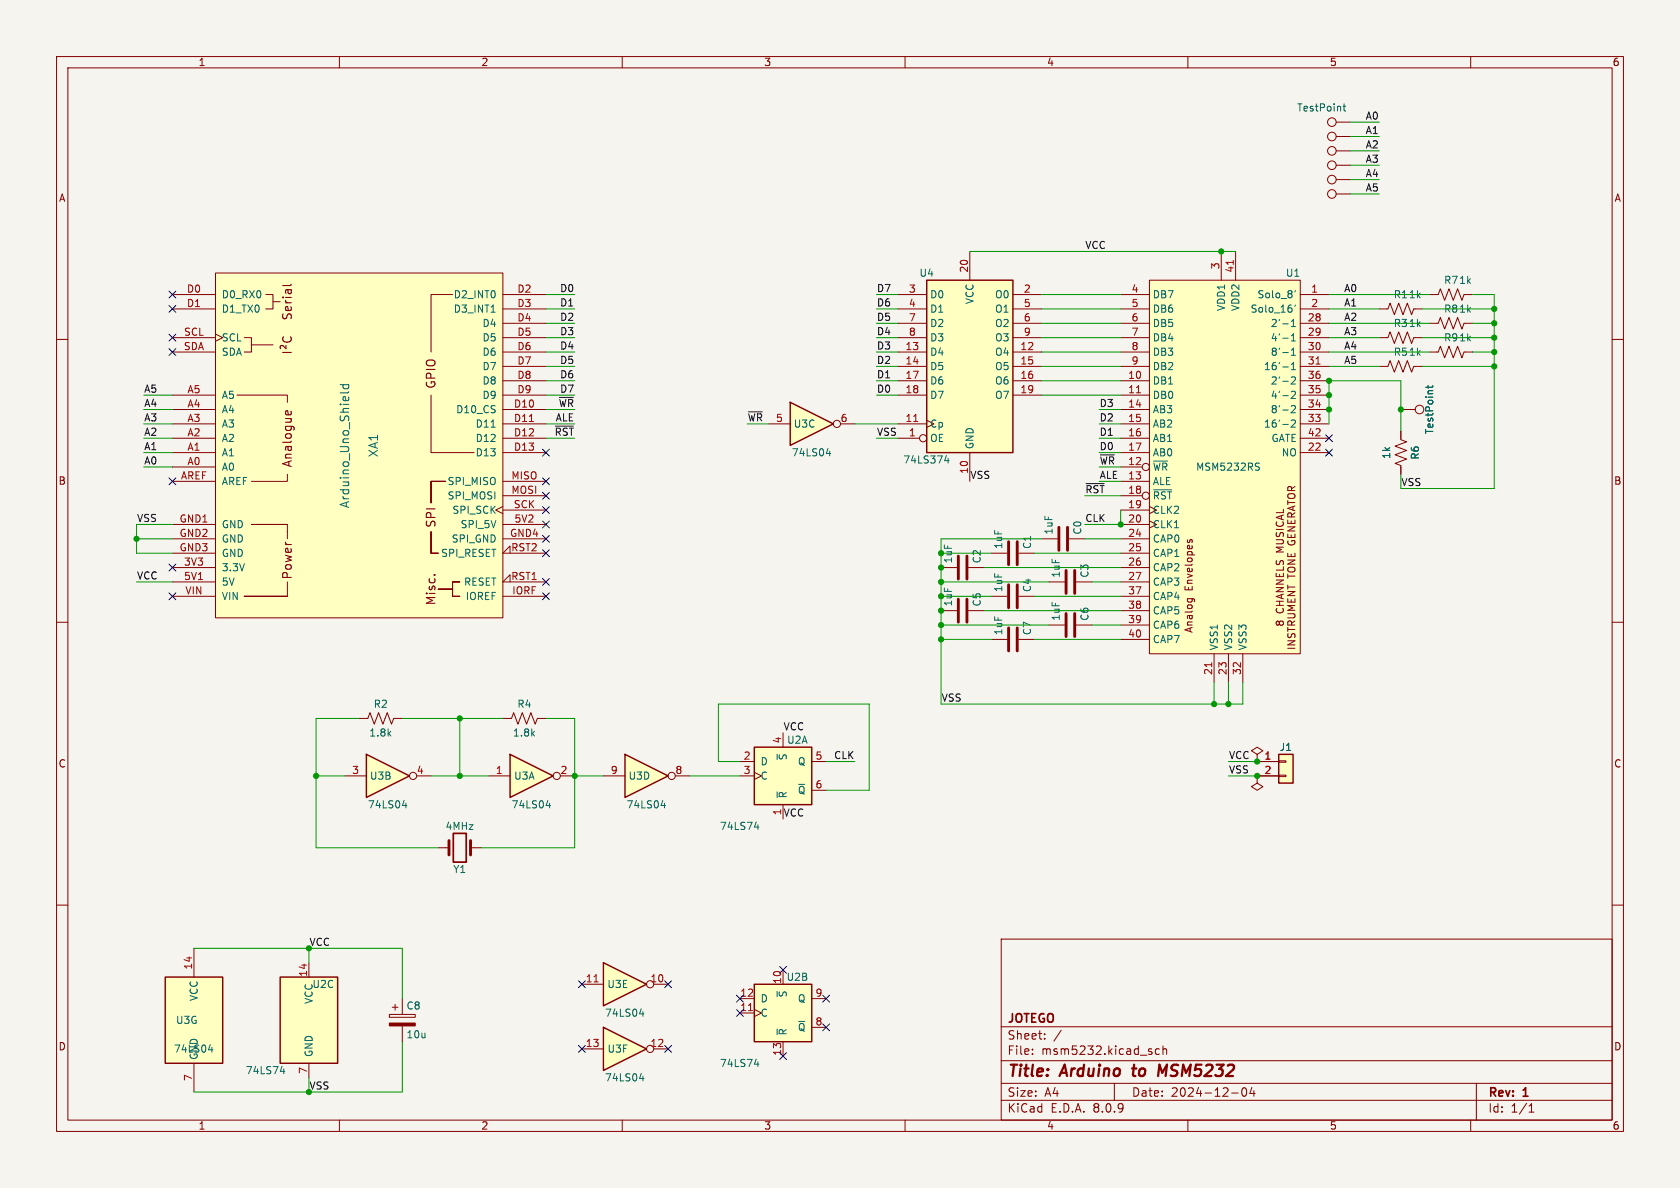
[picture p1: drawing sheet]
<svg xmlns="http://www.w3.org/2000/svg" width="297mm" height="210mm" viewBox="0 0 297 210" stroke-linecap="round" stroke-linejoin="round" font-family="sans-serif">
<path d="M0 0h297v210h-297z" fill="#f5f4ef" stroke="#f5f4ef" stroke-width=".18"/>
<g fill="none" stroke="#840000" stroke-width=".18">
<path d="M10 10h277v190h-277zM12 12h273v186h-273zM60 10v2M110 10v2M160 10v2M210 10v2M260 10v2M243.8 54.6h1.6l.3-1 .8 2 .8-2 .7 2 .8-2 .8 2 .3-1h1.6M252.7 57.2h1.6l.3-1.1 .8 2.1 .8-2.1 .7 2.1 .8-2.1 .7 2.1 .4-1h1.5M10 60h2M285 60h2M10 110h2"/>
<path d="M175.3 105.4h2.8M175.3 113h2.8M180.1 105.4h2.8M180.1 113h2.8M185.4 110.5h2.8M190.2 110.5h2.8M285 110h2M10 160h2M177 166h108v32h-108zM285 160h2M60 198v2M110 198v2"/>
<path d="M160 198v2M177 194.5h108M177 191.5h108M177 187.5h108M177 181.5h108M182.5 186.3v.1M182.5 185.5v.1M184.7 183.6v.1M184.7 182.8v.1M187.6 182.1l-1.3 2M197 191.5v3M205 185.5l-.5-.1-.3 .3v.4l.2 .2h.6"/>
<path d="M205.6 185.5l.2-.1 .4 .1v.9M205.6 184.9v1.5M210 198v2M217.7 193.2h1.2M219.7 192.4l.2-.1a.81 .81 0 0 1 .6 .6 .81 .81 0 0 1-.3 .8l-.2 .1a.81 .81 0 0 1-.3-1.4zM221.3 192.2l-.3 1.1h.9M221.7 192.8v1M260 198v2M261 191.5v6.5M270.3 196.6h.9M270.3 195.5l.4-.4v1.5"/>
</g>
<path d="M200.1 188.9h.8M200.5 188.2l-.2 1.7 .2 .3M206.3 188.2l-.8 1.4-.5-1.4-.3 2" fill="none" stroke="#840000" stroke-width=".4"/>
<path d="M178.3 103.4v4M178.3 111v4.1M179.8 103.4v4M179.8 111v4.1M188.5 108.5v4M190 108.5v4" fill="none" stroke="#840000" stroke-width=".51"/>
<path d="M203.2 49.5h26.7v66.1h-26.7z" fill="#ffffc2"/>
<g fill="none" stroke="#840000" stroke-width=".18">
<path d="M198.1 52.1h5.1M198.1 54.6h5.1M198.1 57.2h5.1M198.1 59.7h5.1M203.2 49.5h26.7v66.1h-26.7zM215.9 44.5v5M218.4 44.5v5M229.9 52.1h5M229.9 54.6h5M229.9 57.2h5M229.9 59.7h5M198.1 67.3h5.1"/>
<path d="M198.1 69.9h5.1M198.1 72.4h5.1M198.1 74.9h5.1M198.1 77.5h5.1M198.1 62.2h5.1M198.1 64.8h5.1M229.9 67.3h5M229.9 69.9h5M229.9 72.4h5M229.9 74.9h5M229.9 77.5h5M229.9 62.2h5"/>
<path d="M229.9 64.8h5M198.1 82.6h3.8M198.1 85.1h5.1M198.1 80h5.1M198.1 87.6h3.8M198.1 90.2h5.1M198.1 92.7h5.1M198.1 95.3h5.1M198.1 97.8h5.1M210 95.4l-.1 .3M210.3 95.7l.1-.3h.2l.2 .2v.2M225.6 95.4h1l.3 .2-.1 .4-.2 .1h-1"/>
<path d="M225.6 93.6h1.3M225.6 90.6h1.3M225.7 94.1l-.1 .5 .1 .2h.4l.2-.5 .3-.2 .3 .3-.1 .5M225.7 99.1l-.1 .5 .1 .2h.4l.2-.6 .3-.1 .3 .2-.1 .5M225.7 92.3a.6 .6 0 0 0 .5 .8 .6 .6 0 0 0 .7-.6l-.1-.2M226.5 91.2v.6M226.9 96.7h-1.3l.9 .5-.9 .4h1.3M226.9 91l-1.3 .5 1.3 .4M227.7 91.9v.6h1.2v-.6M227.7 94.4v.6h1.2v-.6M227.7 97.8v.6h1.2v-.6M227.7 99h1.2l-1.2 .7h1.2"/>
<path d="M227.7 93.1h1.2l-1.2 .8h1.2M227.7 91.4h1.2M227.7 88.8h1.2M227.7 86.7h1.2M227.7 95.6a.59 .59 0 0 0 .6 .7 .59 .59 0 0 0 .6-.7h-.5v.2M228.3 92.1v.4M228.3 94.6v.4M228.3 98v.4M228.8 87.3l.1 .3-.1 .5M228.9 90.7l-.6 .4M228.9 89.4l-1.2 .5 1.2 .4M228.9 86l-.6 .4"/>
<path d="M229.9 80h5M198.1 110.5h5.1M198.1 100.3h5.1M198.1 102.9h5.1M198.1 105.4h5.1M198.1 108h5.1M198.1 113h5.1M209.9 105.8h1l.3 .3M210 105.8l-.1 .4M210.7 105.8l.1 .4M214.6 115.6v5.1M217.2 115.6v5.1"/>
<path d="M219.7 115.6v5.1M225.6 101.3v.6h1.3v-.6M225.6 107h1.3M225.6 106.3h1.3M225.6 103.9h1.3l-1.3 .7h1.3M225.6 102.5h1.3l-1.3 .8h1.3M225.7 107.6a.6 .6 0 0 0 .5 .8 .6 .6 0 0 0 .7-.6l-.1-.2M226.2 110l-.3-.2-.3 .2 .1 .4 .2 .1 .3-.2M226.2 110l.2-.2h.2l.3 .2-.1 .4-.2 .1h-.3l-.1-.2M226.2 110v.3M226.2 101.5v.4M226.2 106.3v.7"/>
<path d="M226.5 105.1v.6M226.9 100.2v.6h-1.3M226.9 105l-1.3 .4 1.3 .5M227.7 114.6h1.2M227.7 113.3h1.2l-1.2 .7h1.2M227.7 105.8v.6h1.2v-.6M227.7 108.5h1l.2 .2v.4l-.2 .1h-1M227.7 101.5v.7M227.7 103.4v.7M227.7 110.9v.7M227.7 111.3h1.2M227.7 104.6h1.2l-1.2 .7h1.2"/>
<path d="M227.7 103.8h1.2M227.7 101.8h1.2M227.7 112v.5l.1 .2h.3l.3-.6 .3-.1 .2 .2v.5M227.7 100.5a.81 .81 0 0 1 1.2 .1 .43 .43 0 0 1-.4 .5h-.4a.42 .42 0 0 1-.4-.2 .42 .42 0 0 1 0-.4zM228.3 106v.4M228.3 110.5v-.6l-.2-.1h-.3l-.1 .7h1.2M228.9 109.8l-.6 .4M228.9 107h-1.2l.9 .5-.9 .4h1.2"/>
<circle cx="202.6" cy="82.5" r=".63"/>
<circle cx="202.6" cy="87.6" r=".63"/>
</g>
<g fill="none" stroke="#006464" stroke-width=".18">
<path d="M226.8 57.2h.9M226.8 59.8h.9M228.3 54.5l.1 .1-.1 .5M228.3 57.7h.7M228.3 56.8l.4-.3v1.2M228.3 59.4l.4-.4v1.3M229 51.4l-.1 .2M229 53.9l-.1 .3M226.8 62.3h.9M226.8 64.9h.9M228.3 61.9l.4-.4v1.3M228.3 64.4l.4-.3v1.2"/>
<path d="M228.3 60.3h.7M228.3 62.8h.7M228.3 65.3h.7M228.3 66.7l.5-.1 .2 .4-.8 .9h.8M228.3 69.3l.5-.1 .2 .3-.8 .9h.8M228.3 71.8l.5-.1 .2 .4-.8 .9h.8M228.8 74.2l.2 .3v.3l-.8 .7h.8M203.9 86.6h3.2M222.2 81.9h.4M222.4 82.5l.2 .3-.2 .3"/>
</g>
<path d="M218 46v.7M200.9 69.4h.7M232.7 64.4h.7M214.2 117.1v.8" fill="none" stroke="#a90000" stroke-width=".18"/>
<path d="M226.1 133.4h2.5v5h-2.5z" fill="#ffffc2"/>
<path d="M222.2 137.2v1.2l-1 .7 1 .6 1.1-.6-1.1-.7M222.2 137.2h.1M222.2 133.4l1.1-.7-1.1-.6-1 .6 1 .7v1.2M222.2 134.6h.1M222.2 134.6h3.9M222.2 137.2h3.9M226.1 137h1.2v.3h-1.2zM226.1 134.5h1.2v.2h-1.2z" fill="none" stroke="#840000" stroke-width=".18"/>
<path d="M226.1 133.4h2.5v5h-2.5z" fill="none" stroke="#840000" stroke-width=".25"/>
<path d="M38.1 48.3h50.8v60.9h-50.8z" fill="#ffffc2"/>
<g fill="none" stroke="#840000" stroke-width=".18">
<path d="M30.5 52.1h7.6M30.5 54.6h7.6M30.5 59.7h7.6M38.1 48.3h50.8v60.9h-50.8zM38.1 59.1l1.3 .6-1.3 .6M43.2 59.7h1.2v2.5h-1.2M47 52.1h1.3v2.5h-1.3M48.3 53.3h1.2M80 52.1h-3.8v10.1M88.9 52.1h7.6M88.9 54.6h7.6M88.9 57.2h7.6"/>
<path d="M88.9 59.7h7.6M30.5 77.5h7.6M30.5 74.9h7.6M30.5 72.4h7.6M30.5 69.9h7.6M30.5 62.2h7.6M41.9 69.9h8.9v1.2M44.4 61h3.9M76.2 69.9v10.1h7.6M88.9 77.5h7.6M88.9 74.9h7.6M88.9 72.4h7.6"/>
<path d="M88.9 69.9h7.6M88.9 62.2h7.6M88.9 64.8h7.6M88.9 67.3h7.6M247.6 76.2v1.5l1.1 .4-2.1 .8 2.1 .7-2.1 .8 2.1 .8-2.1 .7 1 .4v1.5M30.5 92.7h7.6M30.5 82.6h7.6M30.5 80h7.6M30.5 85.1h7.6M30.5 95.3h7.6M30.5 97.8h7.6M44.4 92.7h6.4z"/>
<path d="M50.8 83.8v1.3h-6.4M50.8 92.7v2.6M76.2 94v3.8zM76.2 85.1v3.8zM76.2 97.8h1.3zM76.2 85.1h2.5zM88.9 89.5l-1.3 .7 1.3 .6M88.9 92.7h7.6M88.9 80h7.6M88.9 85.1h7.6M88.9 95.3h7.6M88.9 87.6h7.6"/>
<path d="M88.9 90.2h7.6M90.2 97.8v-1.3l-1.3 1.3h7.6M175.3 97.8h2.8M180.1 97.8h2.8M30.5 100.3h7.6M30.5 102.9h7.6M30.5 105.4h7.6M43.2 105.4h7.6zM50.8 102.9v2.5M77.5 104.1h2.5zM80 102.9v2.5zM80 105.4h1.3z"/>
<path d="M80 102.9h1.3zM88.9 105.4h7.6M90.2 102.9v-1.3l-1.3 1.3h7.6M166.4 100.3h2.8M171.2 100.3h2.8"/>
</g>
<g fill="none" stroke="#840000" stroke-width=".19">
<path d="M50 52.6h.1M50 55.5v.6l.1 .2h.5l.2-.7 .4-.1 .3 .3-.1 .6M50.1 59.5a.61 .61 0 0 0 0 .8 .61 .61 0 0 0 .7 .2 .57 .57 0 0 0 .6-.3 .57 .57 0 0 0-.1-.7M50.5 53.1l.1 .3 .2 .1M50.5 53.5h1M50.5 52.6h1M50.8 51.2l.1 .5a.3 .3 0 0 0 .3 .2 .3 .3 0 0 0 .3-.2l-.1-.5M51.4 54.2l.1 .5-.2 .2-.7-.1v-.6h.2l.2 .7M51.5 51.2l-.9 .1v.6M51.5 50.3l-.2 .2h-1.3M50 62.3h1.5M50.6 73.3l-.1-.5 .3-.2 .2 .7"/>
<path d="M50.6 61.1v.5l-.6-.5a.31 .31 0 0 0-.5 .2l.1 .3M51.4 72.7v.6M76.7 101.6h.2"/>
</g>
<path d="M86.8 55.2h.7M60.1 68h1.6M60.7 68l-.1 .4 .3 .3h.5l.2-.1v-.6M61.7 69.2l-.3 .3h-1.3M86.8 75.5h.7" fill="none" stroke="#006464" stroke-width=".18"/>
<path d="M93.6 74.5h.7" fill="none" stroke="#a90000" stroke-width=".18"/>
<path d="M169.4 98.3v4.1M170.9 98.3v4.1M178.3 95.8v4M179.8 95.8v4" fill="none" stroke="#840000" stroke-width=".51"/>
<path d="M139.7 71.1l7.6 3.8-7.6 3.8z" fill="#ffffc2"/>
<path d="M139.7 71.1l7.6 3.8-7.6 3.8z" fill="none" stroke="#840000" stroke-width=".25"/>
<g fill="none" stroke="#840000" stroke-width=".18">
<path d="M236.2 31.8h2.6M252.7 52.1h1.6l.3-1 .8 2 .8-2 .7 2 .8-2 .7 2 .4-1h1.5M135.9 74.9h3.8M148.6 74.9h2.5M247.6 72.4h2.6M252.7 62.2h1.6l.3-1 .8 2 .8-2 .7 2 .8-2 .7 2 .4-1h1.5M184.1 95.3h2.8M189 95.3h2.8M166.4 108h2.8M171.2 108h2.8M185.4 102.9h2.8M190.2 102.9h2.8"/>
<path d="M88.9 127h1.5l.4-1 .8 2 .7-2 .8 2 .8-2 .7 2 .4-1h1.5"/>
<circle cx="235.5" cy="31.7" r=".76"/>
<circle cx="148" cy="74.9" r=".63"/>
<circle cx="251" cy="72.4" r=".76"/>
</g>
<path d="M146.7 79.7v.9M252.5 68.2v.4M253.3 68.2l-.2 .3h-1.1M146.1 80.2h.8" fill="none" stroke="#006464" stroke-width=".18"/>
<path d="M187.2 93.2v4.1M188.7 93.2v4.1M169.4 105.9v4.1M170.9 105.9v4.1M188.5 100.8v4.1M190 100.8v4.1" fill="none" stroke="#840000" stroke-width=".51"/>
<path d="M106.7 170.2l7.6 3.8-7.6 3.8z" fill="#ffffc2"/>
<path d="M106.7 170.2l7.6 3.8-7.6 3.8z" fill="none" stroke="#840000" stroke-width=".25"/>
<g fill="none" stroke="#840000" stroke-width=".18">
<path d="M102.9 174h3.8M115.6 174h2.5"/>
<circle cx="114.9" cy="174" r=".63"/>
</g>
<path d="M105 173.6h.7" fill="none" stroke="#a90000" stroke-width=".18"/>
<path d="M113.1 179.2h.7M113.7 178.8v.8" fill="none" stroke="#006464" stroke-width=".18"/>
<path d="M106.7 181.6l7.6 3.8-7.6 3.8z" fill="#ffffc2"/>
<path d="M106.7 181.6l7.6 3.8-7.6 3.8z" fill="none" stroke="#840000" stroke-width=".25"/>
<g fill="none" stroke="#840000" stroke-width=".18">
<path d="M102.9 185.4h3.8M115.6 185.4h2.5"/>
<circle cx="114.9" cy="185.4" r=".63"/>
</g>
<path d="M113.1 190.7h.7M113.7 190.2v.9" fill="none" stroke="#006464" stroke-width=".18"/>
<path d="M133.3 174h10.2v10.2h-10.2z" fill="#ffffc2"/>
<path d="M133.3 174h10.2v10.2h-10.2z" fill="none" stroke="#840000" stroke-width=".25"/>
<path d="M130.8 179.1h2.5M130.8 176.5h2.5M133.3 178.4l1.3 .7-1.3 .6M138.4 171.5v2.5M143.5 176.5h2.5M138.4 184.2v2.5M143.5 181.6h2.5" fill="none" stroke="#840000" stroke-width=".18"/>
<path d="M132.3 178.7h.7" fill="none" stroke="#a90000" stroke-width=".18"/>
<path d="M133.4 188.1h.8M134 187.7v.8M137.4 181.9v1" fill="none" stroke="#006464" stroke-width=".18"/>
<path d="M163.8 49.5h15.3v30.5h-15.3z" fill="#ffffc2"/>
<path d="M163.8 49.5h15.3v30.5h-15.3z" fill="none" stroke="#840000" stroke-width=".25"/>
<g fill="none" stroke="#840000" stroke-width=".18">
<path d="M158.7 52.1h5.1M158.7 54.6h5.1M158.7 57.2h5.1M158.7 59.7h5.1M171.4 44.5v5M179.1 52.1h5M179.1 54.6h5M179.1 57.2h5M179.1 59.7h5M158.7 77.5h3.9M158.7 74.9h5.1M158.7 62.2h5.1"/>
<path d="M158.7 64.8h5.1M158.7 67.3h5.1M158.7 69.9h5.1M179.1 62.2h5M179.1 64.8h5M179.1 67.3h5M179.1 69.9h5M171.4 80v5.1"/>
<circle cx="163.2" cy="77.5" r=".63"/>
</g>
<path d="M161.5 74.5h.8" fill="none" stroke="#a90000" stroke-width=".18"/>
<path d="M167.3 80.5l-.3 .9h.8M167.6 81v.9" fill="none" stroke="#006464" stroke-width=".18"/>
<path d="M110.5 133.4l7.6 3.8-7.6 3.8z" fill="#ffffc2"/>
<path d="M110.5 133.4l7.6 3.8-7.6 3.8z" fill="none" stroke="#840000" stroke-width=".25"/>
<g fill="none" stroke="#840000" stroke-width=".18">
<path d="M106.7 137.2h3.8M119.4 137.2h2.5"/>
<circle cx="118.7" cy="137.2" r=".63"/>
</g>
<path d="M116.9 142.4h.8M117.5 142v.8" fill="none" stroke="#006464" stroke-width=".18"/>
<path d="M133.3 132.1h10.2v10.1h-10.2z" fill="#ffffc2"/>
<path d="M133.3 132.1h10.2v10.1h-10.2z" fill="none" stroke="#840000" stroke-width=".25"/>
<path d="M130.8 134.6h2.5M130.8 137.2h2.5M133.3 136.5l1.3 .7-1.3 .6M138.4 129.5v2.6M143.5 134.6h2.5M143.5 139.7h2.5M138.4 142.2v2.6" fill="none" stroke="#840000" stroke-width=".18"/>
<path d="M137.4 140v1M133.4 146.2h.8M134 145.8v.8" fill="none" stroke="#006464" stroke-width=".18"/>
<path d="M90.2 133.4l7.6 3.8-7.6 3.8z" fill="#ffffc2"/>
<path d="M90.2 133.4l7.6 3.8-7.6 3.8z" fill="none" stroke="#840000" stroke-width=".25"/>
<g fill="none" stroke="#840000" stroke-width=".18">
<path d="M236.2 21.6h2.6M236.2 26.7h2.6M243.8 59.7h1.6l.3-1 .8 2 .8-2 .7 2 .8-2 .8 2 .3-1h1.6M243.8 64.8h1.6l.3-1 .8 2 .8-2 .7 2 .8-2 .8 2 .3-1h1.6M86.4 137.2h3.8M99.1 137.2h2.5"/>
<circle cx="235.5" cy="21.6" r=".76"/>
<circle cx="235.5" cy="26.7" r=".76"/>
<circle cx="98.4" cy="137.2" r=".63"/>
</g>
<path d="M237.4 18.8h.5M237.6 18.4v1l.3 .2M96.6 142.4h.7M97.2 142v.8" fill="none" stroke="#006464" stroke-width=".18"/>
<path d="M64.8 133.4l7.6 3.8-7.6 3.8z" fill="#ffffc2"/>
<path d="M64.8 133.4l7.6 3.8-7.6 3.8z" fill="none" stroke="#840000" stroke-width=".25"/>
<g fill="none" stroke="#840000" stroke-width=".18">
<path d="M236.2 29.2h2.6M61 137.2h3.8M63.5 127h1.5l.4-1 .8 2 .7-2 .8 2 .8-2 .7 2 .4-1h1.5M73.7 137.2h2.5M77.5 149.9h1.9M83.2 149.9h1.9"/>
<circle cx="235.5" cy="29.2" r=".76"/>
<circle cx="73" cy="137.2" r=".63"/>
</g>
<path d="M71.2 142.4h.7M71.8 142v.8" fill="none" stroke="#006464" stroke-width=".18"/>
<path d="M80.1 147.3h2.3v5.1h-2.3z" fill="none" stroke="#840000" stroke-width=".3"/>
<path d="M79.4 148.6v2.5M83.2 148.6v2.5" fill="none" stroke="#840000" stroke-width=".51"/>
<path d="M29.2 172.7h10.2v15.3h-10.2z" fill="#ffffc2"/>
<path d="M29.2 172.7h10.2v15.3h-10.2z" fill="none" stroke="#840000" stroke-width=".25"/>
<path d="M34.3 167.6v5.1M34.3 188v5" fill="none" stroke="#840000" stroke-width=".18"/>
<path d="M36.9 185.6h.7M37.5 185.2v.8" fill="none" stroke="#006464" stroke-width=".18"/>
<path d="M49.5 172.7h10.2v15.3h-10.2z" fill="#ffffc2"/>
<path d="M49.5 172.7h10.2v15.3h-10.2z" fill="none" stroke="#840000" stroke-width=".25"/>
<g fill="none" stroke="#840000" stroke-width=".18">
<path d="M236.2 34.3h2.6M236.2 24.1h2.6M247.6 76.2v1.3M247.6 72.4h2.6M247.6 82.6v1.2M222.2 134.6h.1M222.2 137.2h.1M222.2 134.6h3.9M222.2 137.2h3.9M54.6 170.2v2.5M68.8 179.3h4.6v.5h-4.6zM69.3 178.1h1.1"/>
<path d="M69.8 177.5v1.1M71.1 176.5v2.8M54.6 188v2.5M71.1 181.4v2.8"/>
<circle cx="235.5" cy="34.3" r=".76"/>
<circle cx="235.5" cy="24.1" r=".76"/>
</g>
<path d="M252.5 68.2v.4M253.3 68.2l-.2 .3h-1.1M49.6 189.4h.7M50.2 189v.8" fill="none" stroke="#006464" stroke-width=".18"/>
<path d="M68.8 180.8h4.6v.6h-4.6z" fill="#840000" stroke="#840000" stroke-width=".18"/>
<path d="M98.2 75.3h3.2M192 85.5h3.2" fill="none" stroke="#0f0f0f" stroke-width=".18"/>
<g fill="none" stroke="#009600" stroke-width=".18">
<path d="M238.8 21.6h5M238.8 24.1h5M238.8 29.2h5M238.8 26.7h5M238.8 31.8h5M238.8 34.3h5M96.5 52.1h5.1M96.5 54.6h5.1M96.5 59.7h5.1M96.5 57.2h5.1M154.9 52.1h3.8M154.9 54.6h3.8"/>
<path d="M154.9 59.7h3.8M154.9 57.2h3.8M171.4 44.5h47M184.1 52.1h14M184.1 54.6h14M184.1 59.7h14M184.1 57.2h14M234.9 52.1h17.8M234.9 54.6h8.9M234.9 59.7h8.9M234.9 57.2h17.8M251.5 54.6h12.7"/>
<path d="M251.5 59.7h12.7M260.3 52.1h3.9v34.3h-16.6v-2.6M260.3 57.2h3.9M25.4 69.9h5.1M25.4 72.4h5.1M25.4 74.9h5.1M25.4 77.5h5.1M96.5 62.2h5.1M96.5 67.3h5.1M96.5 64.8h5.1M96.5 69.9h5.1M96.5 72.4h5.1"/>
<path d="M96.5 74.9h5.1M96.5 77.5h5.1M132.1 74.9h3.8M151.1 74.9h7.6M154.9 62.2h3.8M154.9 67.3h3.8M154.9 64.8h3.8M154.9 69.9h3.8M154.9 77.5h3.8M184.1 62.2h14M184.1 67.3h14M184.1 64.8h14"/>
<path d="M184.1 69.9h14M194.3 72.4h3.8M194.3 74.9h3.8M194.3 77.5h3.8M234.9 62.2h17.8M234.9 74.9v-7.6h12.7v8.9M234.9 64.8h8.9M251.5 64.8h12.7M260.3 62.2h3.9M24.1 95.3h6.4M25.4 80h5.1M25.4 82.6h5.1"/>
<path d="M30.5 92.7h-6.4v5.1h6.4M166.4 97.8h8.9M182.9 97.8h15.2M184.1 95.3h-17.7v29.2h53.3v-3.8M191.8 95.3h6.3M191.8 87.6h6.3M194.3 80h3.8M194.3 85.1h3.8M194.3 82.6h3.8M198.1 90.2v2.5h-6.3M24.1 102.9h6.4M166.4 113h8.9"/>
<path d="M166.4 102.9h19M166.4 110.5h19M166.4 105.4h8.9M174 108h24.1M174 100.3h24.1M182.9 113h15.2M182.9 105.4h15.2M193 102.9h5.1M193 110.5h5.1M55.9 137.2h5.1M63.5 127h-7.6v22.9h21.6M71.1 127h17.8"/>
<path d="M76.2 137.2h10.2M81.3 127v10.2M96.5 127h5.1v22.9h-16.5M101.6 137.2h5.1M121.9 137.2h8.9M130.8 134.6h-3.8v-10.1h26.7v15.2h-7.7M146 134.6h5.1M214.6 120.7v3.8M217.2 134.6h5M217.2 137.2h5M217.2 120.7v3.8M34.3 167.6h36.8v8.9"/>
<path d="M54.6 167.6v2.6M54.6 190.5v2.5M71.1 184.2v8.8h-36.8"/>
</g>
<g fill="none" stroke="#000084" stroke-width=".18">
<path d="M29.9 59.1l1.2 1.2M29.9 54l1.2 1.2M29.9 51.5l1.2 1.2M31.1 59.1l-1.2 1.2M31.1 54l-1.2 1.2M31.1 51.5l-1.2 1.2M29.9 61.6l1.2 1.2M31.1 61.6l-1.2 1.2M95.9 79.4l1.2 1.2M97.1 79.4l-1.2 1.2M234.3 79.4l1.3 1.2M234.3 76.9l1.3 1.2"/>
<path d="M235.6 79.4l-1.3 1.2M235.6 76.9l-1.3 1.2M29.9 99.7l1.2 1.2M29.9 84.5l1.2 1.2M31.1 99.7l-1.2 1.2M31.1 84.5l-1.2 1.2M95.9 87l1.2 1.2M95.9 84.5l1.2 1.2M95.9 97.2l1.2 1.2M95.9 94.6l1.2 1.3M95.9 89.6l1.2 1.2M95.9 92.1l1.2 1.2"/>
<path d="M97.1 87l-1.2 1.2M97.1 84.5l-1.2 1.2M97.1 97.2l-1.2 1.2M97.1 94.6l-1.2 1.3M97.1 89.6l-1.2 1.2M97.1 92.1l-1.2 1.2M29.9 104.8l1.2 1.2M31.1 104.8l-1.2 1.2M95.9 104.8l1.2 1.2M95.9 102.3l1.2 1.2M97.1 104.8l-1.2 1.2M97.1 102.3l-1.2 1.2"/>
<path d="M102.3 173.4l1.2 1.2M103.5 173.4l-1.2 1.2M117.5 173.4l1.2 1.2M118.7 173.4l-1.2 1.2M130.2 175.9l1.2 1.2M130.2 178.5l1.2 1.2M131.4 175.9l-1.2 1.2M131.4 178.5l-1.2 1.2M137.8 170.8l1.2 1.3M139 170.8l-1.2 1.3M145.4 175.9l1.3 1.2M146.7 175.9l-1.3 1.2"/>
<path d="M102.3 184.8l1.2 1.2M103.5 184.8l-1.2 1.2M117.5 184.8l1.2 1.2M118.7 184.8l-1.2 1.2M137.8 186.1l1.2 1.2M139 186.1l-1.2 1.2M145.4 181l1.3 1.2M146.7 181l-1.3 1.2"/>
</g>
<g fill="#009600" stroke="#009600" stroke-width=".18">
<circle cx="54.6" cy="167.6" r=".46"/>
<circle cx="81.3" cy="137.2" r=".46"/>
<circle cx="54.6" cy="193" r=".46"/>
<circle cx="55.9" cy="137.2" r=".46"/>
<circle cx="24.1" cy="95.3" r=".46"/>
<circle cx="166.4" cy="113" r=".46"/>
<circle cx="166.4" cy="100.3" r=".46"/>
<circle cx="166.4" cy="110.5" r=".46"/>
<circle cx="166.4" cy="105.4" r=".46"/>
<circle cx="166.4" cy="108" r=".46"/>
<circle cx="81.3" cy="127" r=".46"/>
<circle cx="101.6" cy="137.2" r=".46"/>
<circle cx="222.2" cy="134.6" r=".46"/>
<circle cx="217.2" cy="124.5" r=".46"/>
<circle cx="166.4" cy="102.9" r=".46"/>
<circle cx="214.6" cy="124.5" r=".46"/>
<circle cx="222.2" cy="137.2" r=".46"/>
<circle cx="264.2" cy="59.7" r=".46"/>
<circle cx="264.2" cy="64.8" r=".46"/>
<circle cx="264.2" cy="62.2" r=".46"/>
<circle cx="234.9" cy="72.4" r=".46"/>
<circle cx="215.9" cy="44.5" r=".46"/>
<circle cx="234.9" cy="69.9" r=".46"/>
<circle cx="234.9" cy="67.3" r=".46"/>
<circle cx="264.2" cy="54.6" r=".46"/>
<circle cx="247.6" cy="72.4" r=".46"/>
<circle cx="264.2" cy="57.2" r=".46"/>
<circle cx="166.4" cy="97.8" r=".46"/>
<circle cx="198.1" cy="92.7" r=".46"/>
</g>
<g font-size="2.8" fill="#840000">
<text x="178" y="190.9">Title:</text>
<text x="187.7" y="190.9">Arduino</text>
<text x="201.1" y="190.9">to</text>
<text x="206.4" y="190.9">MSM5232</text>
</g>
<g font-size="2.1" fill="#840000">
<text x="77.2" y="68.9" transform="rotate(-90 77.2 68.9)">GPIO</text>
<text x="51.8" y="82.8" transform="rotate(-90 51.8 82.8)">Analogue</text>
<text x="77.2" y="93.4" transform="rotate(-90 77.2 93.4)">SPI</text>
<text x="51.8" y="102.6" transform="rotate(-90 51.8 102.6)">Power</text>
<text x="77.2" y="107.1" transform="rotate(-90 77.2 107.1)">Misc.</text>
<text x="178" y="184">Sheet:</text>
<text x="178" y="181.2">JOTEGO</text>
<text x="178" y="186.7">File:</text>
<text x="184.1" y="186.7">msm5232.kicad_sch</text>
<text x="178" y="196.9">KiCad</text>
<text x="178" y="194.1">Size:</text>
<text x="184.7" y="194.1">A4</text>
<text x="185.7" y="196.9">E.D.A.</text>
<text x="193.3" y="196.9">8.0.9</text>
<text x="200" y="194.1">Date:</text>
<text x="207" y="194.1">2024-12-04</text>
<text x="263" y="194.3">Rev:</text>
<text x="263" y="196.9">Id:</text>
<text x="267.1" y="196.9">1/1</text>
<text x="269.4" y="194.3">1</text>
</g>
<g font-size="2.1" fill="#006464">
<text x="67" y="80.9" transform="rotate(-90 67 80.9)">XA1</text>
<text x="62" y="89.9" transform="rotate(-90 62 89.9)">Arduino_Uno_Shield</text>
</g>
<g font-size="1.8" fill="#840000">
<text x="35" y="11.9">1</text>
<text x="85" y="11.9">2</text>
<text x="135" y="11.9">3</text>
<text x="185" y="11.9">4</text>
<text x="235" y="11.9">5</text>
<text x="285" y="11.9">6</text>
<text x="10.3" y="35.9">A</text>
<text x="285.3" y="35.9">A</text>
<text x="10.3" y="85.9">B</text>
<text x="285.3" y="85.9">B</text>
<text x="211.1" y="104.5" transform="rotate(-90 211.1 104.5)">Envelopes</text>
<text x="211.1" y="112" transform="rotate(-90 211.1 112)">Analog</text>
<text x="10.3" y="135.9">C</text>
<text x="285.3" y="135.9">C</text>
<text x="10.3" y="185.9">D</text>
<text x="285.3" y="185.9">D</text>
<text x="35" y="199.9">1</text>
<text x="85" y="199.9">2</text>
<text x="135" y="199.9">3</text>
<text x="185" y="199.9">4</text>
<text x="235" y="199.9">5</text>
<text x="285" y="199.9">6</text>
</g>
<g font-size="1.8" fill="#006464">
<text x="229.2" y="19.9">TestPoint</text>
<text x="39.1" y="52.9">D0_RX0</text>
<text x="80.1" y="52.9">D2_INT0</text>
<text x="162.5" y="49.1">U4</text>
<text x="164.3" y="52.9">D0</text>
<text x="172.3" y="53.9" transform="rotate(-90 172.3 53.9)">VCC</text>
<text x="175.8" y="52.9">O0</text>
<text x="203.7" y="52.9">DB7</text>
<text x="222.2" y="52.9">Solo_8'</text>
<text x="227.2" y="49.1">U1</text>
<text x="246.3" y="52.9">R1</text>
<text x="249" y="52.9">1k</text>
<text x="255.2" y="50.4">R7</text>
<text x="257.9" y="50.4">1k</text>
<text x="39.1" y="55.5">D1_TX0</text>
<text x="80.1" y="55.5">D3_INT1</text>
<text x="85.2" y="58">D4</text>
<text x="164.3" y="55.5">D1</text>
<text x="164.3" y="58">D2</text>
<text x="175.8" y="55.5">O1</text>
<text x="175.8" y="58">O2</text>
<text x="203.7" y="55.5">DB6</text>
<text x="203.7" y="58">DB5</text>
<text x="216.8" y="55.1" transform="rotate(-90 216.8 55.1)">VDD1</text>
<text x="219.3" y="55.1" transform="rotate(-90 219.3 55.1)">VDD2</text>
<text x="221" y="55.5">Solo_16'</text>
<text x="224.6" y="58">2'-1</text>
<text x="246.3" y="58">R3</text>
<text x="249" y="58">1k</text>
<text x="255.2" y="55.5">R8</text>
<text x="257.9" y="55.5">1k</text>
<text x="39.1" y="60.6">SCL</text>
<text x="39.1" y="63.1">SDA</text>
<text x="85.2" y="60.6">D5</text>
<text x="85.2" y="63.1">D6</text>
<text x="85.2" y="65.6">D7</text>
<text x="164.3" y="63.1">D4</text>
<text x="164.3" y="65.6">D5</text>
<text x="164.3" y="60.6">D3</text>
<text x="175.8" y="63.1">O4</text>
<text x="175.8" y="65.6">O5</text>
<text x="175.8" y="60.6">O3</text>
<text x="203.7" y="60.6">DB4</text>
<text x="203.7" y="63.1">DB3</text>
<text x="203.7" y="65.6">DB2</text>
<text x="223.4" y="65.6">16'-1</text>
<text x="224.6" y="60.6">4'-1</text>
<text x="224.6" y="63.1">8'-1</text>
<text x="246.3" y="63.1">R5</text>
<text x="249" y="63.1">1k</text>
<text x="255.2" y="60.6">R9</text>
<text x="257.9" y="60.6">1k</text>
<text x="39.1" y="70.7">A5</text>
<text x="85.2" y="68.2">D8</text>
<text x="85.2" y="70.7">D9</text>
<text x="164.3" y="68.2">D6</text>
<text x="164.3" y="70.7">D7</text>
<text x="175.8" y="68.2">O6</text>
<text x="175.8" y="70.7">O7</text>
<text x="203.7" y="68.2">DB1</text>
<text x="203.7" y="70.7">DB0</text>
<text x="224.6" y="70.7">4'-2</text>
<text x="224.6" y="68.2">2'-2</text>
<text x="39.1" y="75.8">A3</text>
<text x="39.1" y="73.3">A4</text>
<text x="80.5" y="73.3">D10_CS</text>
<text x="84" y="75.8">D11</text>
<text x="140.2" y="75.8">U3C</text>
<text x="164.3" y="75.8">Cp</text>
<text x="203.7" y="73.3">AB3</text>
<text x="203.7" y="75.8">AB2</text>
<text x="223.4" y="75.8">16'-2</text>
<text x="224.6" y="73.3">8'-2</text>
<text x="253.6" y="76.8" transform="rotate(-90 253.6 76.8)">TestPoint</text>
<text x="39.1" y="83.4">A0</text>
<text x="39.1" y="80.9">A1</text>
<text x="39.1" y="78.3">A2</text>
<text x="84" y="78.3">D12</text>
<text x="84" y="80.9">D13</text>
<text x="139.9" y="80.9">74LS04</text>
<text x="159.6" y="82.1">74LS374</text>
<text x="164.3" y="78.3">OE</text>
<text x="172.3" y="79.5" transform="rotate(-90 172.3 79.5)">GND</text>
<text x="203.7" y="83.4">~{WR}</text>
<text x="203.7" y="78.3">AB1</text>
<text x="203.7" y="80.9">AB0</text>
<text x="211.4" y="83.4">MSM5232RS</text>
<text x="224.7" y="78.3">GATE</text>
<text x="226.5" y="80.9">NO</text>
<text x="246" y="81.2" transform="rotate(-90 246 81.2)">1k</text>
<text x="251.1" y="81.4" transform="rotate(-90 251.1 81.4)">R6</text>
<text x="39.1" y="86">AREF</text>
<text x="79" y="86">SPI_MISO</text>
<text x="79" y="88.5">SPI_MOSI</text>
<text x="203.7" y="86">ALE</text>
<text x="203.7" y="88.5">~{RST}</text>
<text x="39.1" y="93.6">GND</text>
<text x="79.9" y="91">SPI_SCK</text>
<text x="81.3" y="93.6">SPI_5V</text>
<text x="186.3" y="94.6" transform="rotate(-90 186.3 94.6)">1uF</text>
<text x="191.4" y="94.6" transform="rotate(-90 191.4 94.6)">C0</text>
<text x="203.7" y="91">CLK2</text>
<text x="203.7" y="93.6">CLK1</text>
<text x="228.2" y="90.8" transform="rotate(-90 228.2 90.8)">TONE GENERATOR</text>
<text x="39.1" y="101.2">3.3V</text>
<text x="39.1" y="96.1">GND</text>
<text x="39.1" y="98.7">GND</text>
<text x="77.9" y="98.7">SPI_RESET</text>
<text x="79.8" y="96.1">SPI_GND</text>
<text x="168.5" y="99.7" transform="rotate(-90 168.5 99.7)">1uF</text>
<text x="173.6" y="99.7" transform="rotate(-90 173.6 99.7)">C2</text>
<text x="177.4" y="97.1" transform="rotate(-90 177.4 97.1)">1uF</text>
<text x="182.5" y="97.1" transform="rotate(-90 182.5 97.1)">C1</text>
<text x="203.7" y="96.1">CAP0</text>
<text x="203.7" y="98.7">CAP1</text>
<text x="203.7" y="101.2">CAP2</text>
<text x="39.1" y="103.7">5V</text>
<text x="39.1" y="106.3">VIN</text>
<text x="81.9" y="103.7">RESET</text>
<text x="82.2" y="106.3">IOREF</text>
<text x="168.5" y="107.3" transform="rotate(-90 168.5 107.3)">1uF</text>
<text x="173.6" y="107.3" transform="rotate(-90 173.6 107.3)">C5</text>
<text x="177.4" y="104.8" transform="rotate(-90 177.4 104.8)">1uF</text>
<text x="182.5" y="104.8" transform="rotate(-90 182.5 104.8)">C4</text>
<text x="187.6" y="102.2" transform="rotate(-90 187.6 102.2)">1uF</text>
<text x="192.6" y="102.2" transform="rotate(-90 192.6 102.2)">C3</text>
<text x="203.7" y="103.7">CAP3</text>
<text x="203.7" y="106.3">CAP4</text>
<text x="177.4" y="112.4" transform="rotate(-90 177.4 112.4)">1uF</text>
<text x="182.5" y="112.4" transform="rotate(-90 182.5 112.4)">C7</text>
<text x="187.6" y="109.8" transform="rotate(-90 187.6 109.8)">1uF</text>
<text x="192.6" y="109.8" transform="rotate(-90 192.6 109.8)">C6</text>
<text x="203.7" y="108.8">CAP5</text>
<text x="203.7" y="111.4">CAP6</text>
<text x="203.7" y="113.9">CAP7</text>
<text x="215.5" y="115.1" transform="rotate(-90 215.5 115.1)">VSS1</text>
<text x="218" y="115.1" transform="rotate(-90 218 115.1)">VSS2</text>
<text x="220.6" y="115.1" transform="rotate(-90 220.6 115.1)">VSS3</text>
<text x="66" y="125.3">R2</text>
<text x="91.4" y="125.3">R4</text>
<text x="65.2" y="130.4">1.8k</text>
<text x="90.6" y="130.4">1.8k</text>
<text x="139.1" y="131.7">U2A</text>
<text x="134.4" y="135.5">D</text>
<text x="139.3" y="134.5" transform="rotate(-90 139.3 134.5)">~{S}</text>
<text x="141" y="135.5">Q</text>
<text x="226.1" y="132.9">J1</text>
<text x="64.9" y="143.1">74LS04</text>
<text x="65.3" y="138">U3B</text>
<text x="90.3" y="143.1">74LS04</text>
<text x="90.8" y="138">U3A</text>
<text x="110.7" y="143.1">74LS04</text>
<text x="111" y="138">U3D</text>
<text x="134.4" y="138">C</text>
<text x="139.3" y="141.2" transform="rotate(-90 139.3 141.2)">~{R}</text>
<text x="141" y="140.6">~{Q}</text>
<text x="78.7" y="146.9">4MHz</text>
<text x="127.2" y="146.9">74LS74</text>
<text x="80" y="154.5">Y1</text>
<text x="139" y="173.6">U2B</text>
<text x="35.2" y="177.1" transform="rotate(-90 35.2 177.1)">VCC</text>
<text x="55.1" y="174.9">U2C</text>
<text x="55.5" y="177.6" transform="rotate(-90 55.5 177.6)">VCC</text>
<text x="71.8" y="178.7">C8</text>
<text x="106.9" y="179.9">74LS04</text>
<text x="107.3" y="174.9">U3E</text>
<text x="134.4" y="179.9">C</text>
<text x="134.4" y="177.4">D</text>
<text x="139.3" y="176.4" transform="rotate(-90 139.3 176.4)">~{S}</text>
<text x="141" y="177.4">Q</text>
<text x="31" y="181.2">U3G</text>
<text x="71.8" y="183.7">10u</text>
<text x="139.3" y="183.1" transform="rotate(-90 139.3 183.1)">~{R}</text>
<text x="141" y="182.5">~{Q}</text>
<text x="30.7" y="186.3">74LS04</text>
<text x="35.2" y="187.5" transform="rotate(-90 35.2 187.5)">GND</text>
<text x="43.4" y="190.1">74LS74</text>
<text x="55.5" y="186.9" transform="rotate(-90 55.5 186.9)">GND</text>
<text x="106.9" y="191.4">74LS04</text>
<text x="107.3" y="186.3">U3F</text>
<text x="127.2" y="188.8">74LS74</text>
</g>
<g font-size="1.8" fill="#0f0f0f">
<text x="241.3" y="23.8">A1</text>
<text x="241.3" y="21.2">A0</text>
<text x="241.3" y="26.3">A2</text>
<text x="241.3" y="28.9">A3</text>
<text x="241.3" y="31.4">A4</text>
<text x="241.3" y="33.9">A5</text>
<text x="191.8" y="44.1">VCC</text>
<text x="98.9" y="51.7">D0</text>
<text x="154.9" y="51.7">D7</text>
<text x="237.5" y="51.7">A0</text>
<text x="98.9" y="54.3">D1</text>
<text x="98.9" y="56.8">D2</text>
<text x="98.9" y="59.3">D3</text>
<text x="154.9" y="56.8">D5</text>
<text x="154.9" y="59.3">D4</text>
<text x="154.9" y="54.3">D6</text>
<text x="237.5" y="54.3">A1</text>
<text x="237.5" y="56.8">A2</text>
<text x="237.5" y="59.3">A3</text>
<text x="98.9" y="61.9">D4</text>
<text x="98.9" y="64.4">D5</text>
<text x="154.9" y="61.9">D3</text>
<text x="154.9" y="64.4">D2</text>
<text x="237.5" y="64.4">A5</text>
<text x="237.5" y="61.9">A4</text>
<text x="25.4" y="69.5">A5</text>
<text x="98.9" y="69.5">D7</text>
<text x="98.9" y="67">D6</text>
<text x="154.9" y="67">D1</text>
<text x="154.9" y="69.5">D0</text>
<text x="25.4" y="74.6">A3</text>
<text x="25.4" y="77.1">A2</text>
<text x="25.4" y="72">A4</text>
<text x="97.9" y="77.1">~{RST}</text>
<text x="98.1" y="74.6">ALE</text>
<text x="98.7" y="72">~{WR}</text>
<text x="132.1" y="74.6">~{WR}5</text>
<text x="154.9" y="77.1">VSS</text>
<text x="194.3" y="77.1">D1</text>
<text x="194.3" y="74.6">D2</text>
<text x="194.3" y="72">D3</text>
<text x="25.4" y="82.2">A0</text>
<text x="25.4" y="79.7">A1</text>
<text x="194.3" y="82.2">~{WR}12</text>
<text x="194.3" y="79.7">D0</text>
<text x="171.4" y="84.7">VSS</text>
<text x="191.8" y="87.3">~{RST}</text>
<text x="194.3" y="84.7">ALE</text>
<text x="247.6" y="86">VSS</text>
<text x="24.1" y="92.4">VSS</text>
<text x="191.8" y="92.4">CLK</text>
<text x="24.1" y="102.5">VCC</text>
<text x="166.4" y="124.1">VSS</text>
<text x="138.4" y="129.2">VCC</text>
<text x="147.4" y="134.3">CLK</text>
<text x="217.2" y="134.3">VCC</text>
<text x="217.2" y="136.8">VSS</text>
<text x="138.4" y="144.4">VCC</text>
<text x="54.6" y="167.3">VCC</text>
<text x="54.6" y="192.7">VSS</text>
</g>
<g font-size="1.8" fill="#a90000">
<text x="215.6" y="47.7" transform="rotate(-90 215.6 47.7)">3</text>
<text x="32.9" y="51.8">D0</text>
<text x="91.4" y="51.8">D2</text>
<text x="160.6" y="51.8">3</text>
<text x="171.2" y="48.3" transform="rotate(-90 171.2 48.3)">20</text>
<text x="180.9" y="51.8">2</text>
<text x="200" y="51.8">4</text>
<text x="218.2" y="48.3" transform="rotate(-90 218.2 48.3)">41</text>
<text x="231.7" y="51.8">1</text>
<text x="32.4" y="59.4">SCL</text>
<text x="32.9" y="54.4">D1</text>
<text x="91.4" y="54.4">D3</text>
<text x="91.4" y="56.9">D4</text>
<text x="91.4" y="59.4">D5</text>
<text x="160.6" y="54.4">4</text>
<text x="160.6" y="56.9">7</text>
<text x="160.6" y="59.4">8</text>
<text x="180.9" y="54.4">5</text>
<text x="180.9" y="56.9">6</text>
<text x="180.9" y="59.4">9</text>
<text x="200" y="54.4">5</text>
<text x="200" y="56.9">6</text>
<text x="200" y="59.4">7</text>
<text x="231.1" y="56.9">28</text>
<text x="231.1" y="59.4">29</text>
<text x="231.7" y="54.4">2</text>
<text x="32.4" y="62">SDA</text>
<text x="91.4" y="62">D6</text>
<text x="91.4" y="64.5">D7</text>
<text x="160" y="62">13</text>
<text x="160" y="64.5">14</text>
<text x="180.3" y="62">12</text>
<text x="180.3" y="64.5">15</text>
<text x="200" y="62">8</text>
<text x="200" y="64.5">9</text>
<text x="231.1" y="62">30</text>
<text x="231.1" y="64.5">31</text>
<text x="33" y="69.6">A5</text>
<text x="91.4" y="67.1">D8</text>
<text x="91.4" y="69.6">D9</text>
<text x="160" y="67.1">17</text>
<text x="160" y="69.6">18</text>
<text x="180.3" y="67.1">16</text>
<text x="180.3" y="69.6">19</text>
<text x="199.3" y="67.1">10</text>
<text x="199.3" y="69.6">11</text>
<text x="231.1" y="69.6">35</text>
<text x="231.1" y="67.1">36</text>
<text x="33" y="77.2">A2</text>
<text x="33" y="74.7">A3</text>
<text x="33" y="72.1">A4</text>
<text x="90.8" y="72.1">D10</text>
<text x="90.8" y="74.7">D11</text>
<text x="90.8" y="77.2">D12</text>
<text x="148.5" y="74.7">6</text>
<text x="160" y="74.7">11</text>
<text x="160.6" y="77.2">1</text>
<text x="199.3" y="72.1">14</text>
<text x="199.3" y="74.7">15</text>
<text x="199.3" y="77.2">16</text>
<text x="231.1" y="74.7">33</text>
<text x="231.1" y="72.1">34</text>
<text x="231.1" y="77.2">42</text>
<text x="33" y="82.3">A0</text>
<text x="33" y="79.8">A1</text>
<text x="90.8" y="79.8">D13</text>
<text x="171.2" y="83.9" transform="rotate(-90 171.2 83.9)">10</text>
<text x="199.3" y="79.8">17</text>
<text x="231.1" y="79.8">22</text>
<text x="31.9" y="84.8">AREF</text>
<text x="90.3" y="84.8">MISO</text>
<text x="90.3" y="87.4">MOSI</text>
<text x="90.7" y="89.9">SCK</text>
<text x="199.3" y="84.8">13</text>
<text x="199.3" y="87.4">18</text>
<text x="199.3" y="89.9">19</text>
<text x="31.6" y="92.5">GND1</text>
<text x="31.6" y="95">GND2</text>
<text x="90.1" y="95">GND4</text>
<text x="90.9" y="92.5">5V2</text>
<text x="199.3" y="92.5">20</text>
<text x="199.3" y="95">24</text>
<text x="31.6" y="97.5">GND3</text>
<text x="32.4" y="100.1">3V3</text>
<text x="90.3" y="97.5">RST2</text>
<text x="199.3" y="97.5">25</text>
<text x="199.3" y="100.1">26</text>
<text x="32.4" y="102.6">5V1</text>
<text x="32.7" y="105.2">VIN</text>
<text x="90.3" y="102.6">RST1</text>
<text x="90.5" y="105.2">IORF</text>
<text x="199.3" y="102.6">27</text>
<text x="199.3" y="105.2">37</text>
<text x="199.3" y="107.7">38</text>
<text x="199.3" y="110.2">39</text>
<text x="199.3" y="112.8">40</text>
<text x="214.4" y="119.4" transform="rotate(-90 214.4 119.4)">21</text>
<text x="216.9" y="119.4" transform="rotate(-90 216.9 119.4)">23</text>
<text x="219.5" y="119.4" transform="rotate(-90 219.5 119.4)">32</text>
<text x="138.2" y="131.5" transform="rotate(-90 138.2 131.5)">4</text>
<text x="62.2" y="136.9">3</text>
<text x="73.6" y="136.9">4</text>
<text x="87.6" y="136.9">1</text>
<text x="99" y="136.9">2</text>
<text x="107.9" y="136.9">9</text>
<text x="119.3" y="136.9">8</text>
<text x="131.4" y="134.4">2</text>
<text x="131.4" y="136.9">3</text>
<text x="144.1" y="134.4">5</text>
<text x="223.4" y="134.4">1</text>
<text x="223.4" y="136.9">2</text>
<text x="144.1" y="139.4">6</text>
<text x="138.2" y="144.2" transform="rotate(-90 138.2 144.2)">1</text>
<text x="34" y="171.5" transform="rotate(-90 34 171.5)">14</text>
<text x="54.4" y="172.8" transform="rotate(-90 54.4 172.8)">14</text>
<text x="103.5" y="173.7">11</text>
<text x="114.9" y="173.7">10</text>
<text x="130.8" y="178.8">11</text>
<text x="130.8" y="176.3">12</text>
<text x="138.2" y="174" transform="rotate(-90 138.2 174)">10</text>
<text x="144.1" y="176.3">9</text>
<text x="103.5" y="185.2">13</text>
<text x="114.9" y="185.2">12</text>
<text x="144.1" y="181.4">8</text>
<text x="34" y="191.2" transform="rotate(-90 34 191.2)">7</text>
<text x="54.4" y="189.9" transform="rotate(-90 54.4 189.9)">7</text>
<text x="138.2" y="186.7" transform="rotate(-90 138.2 186.7)">13</text>
</g>
</svg>
